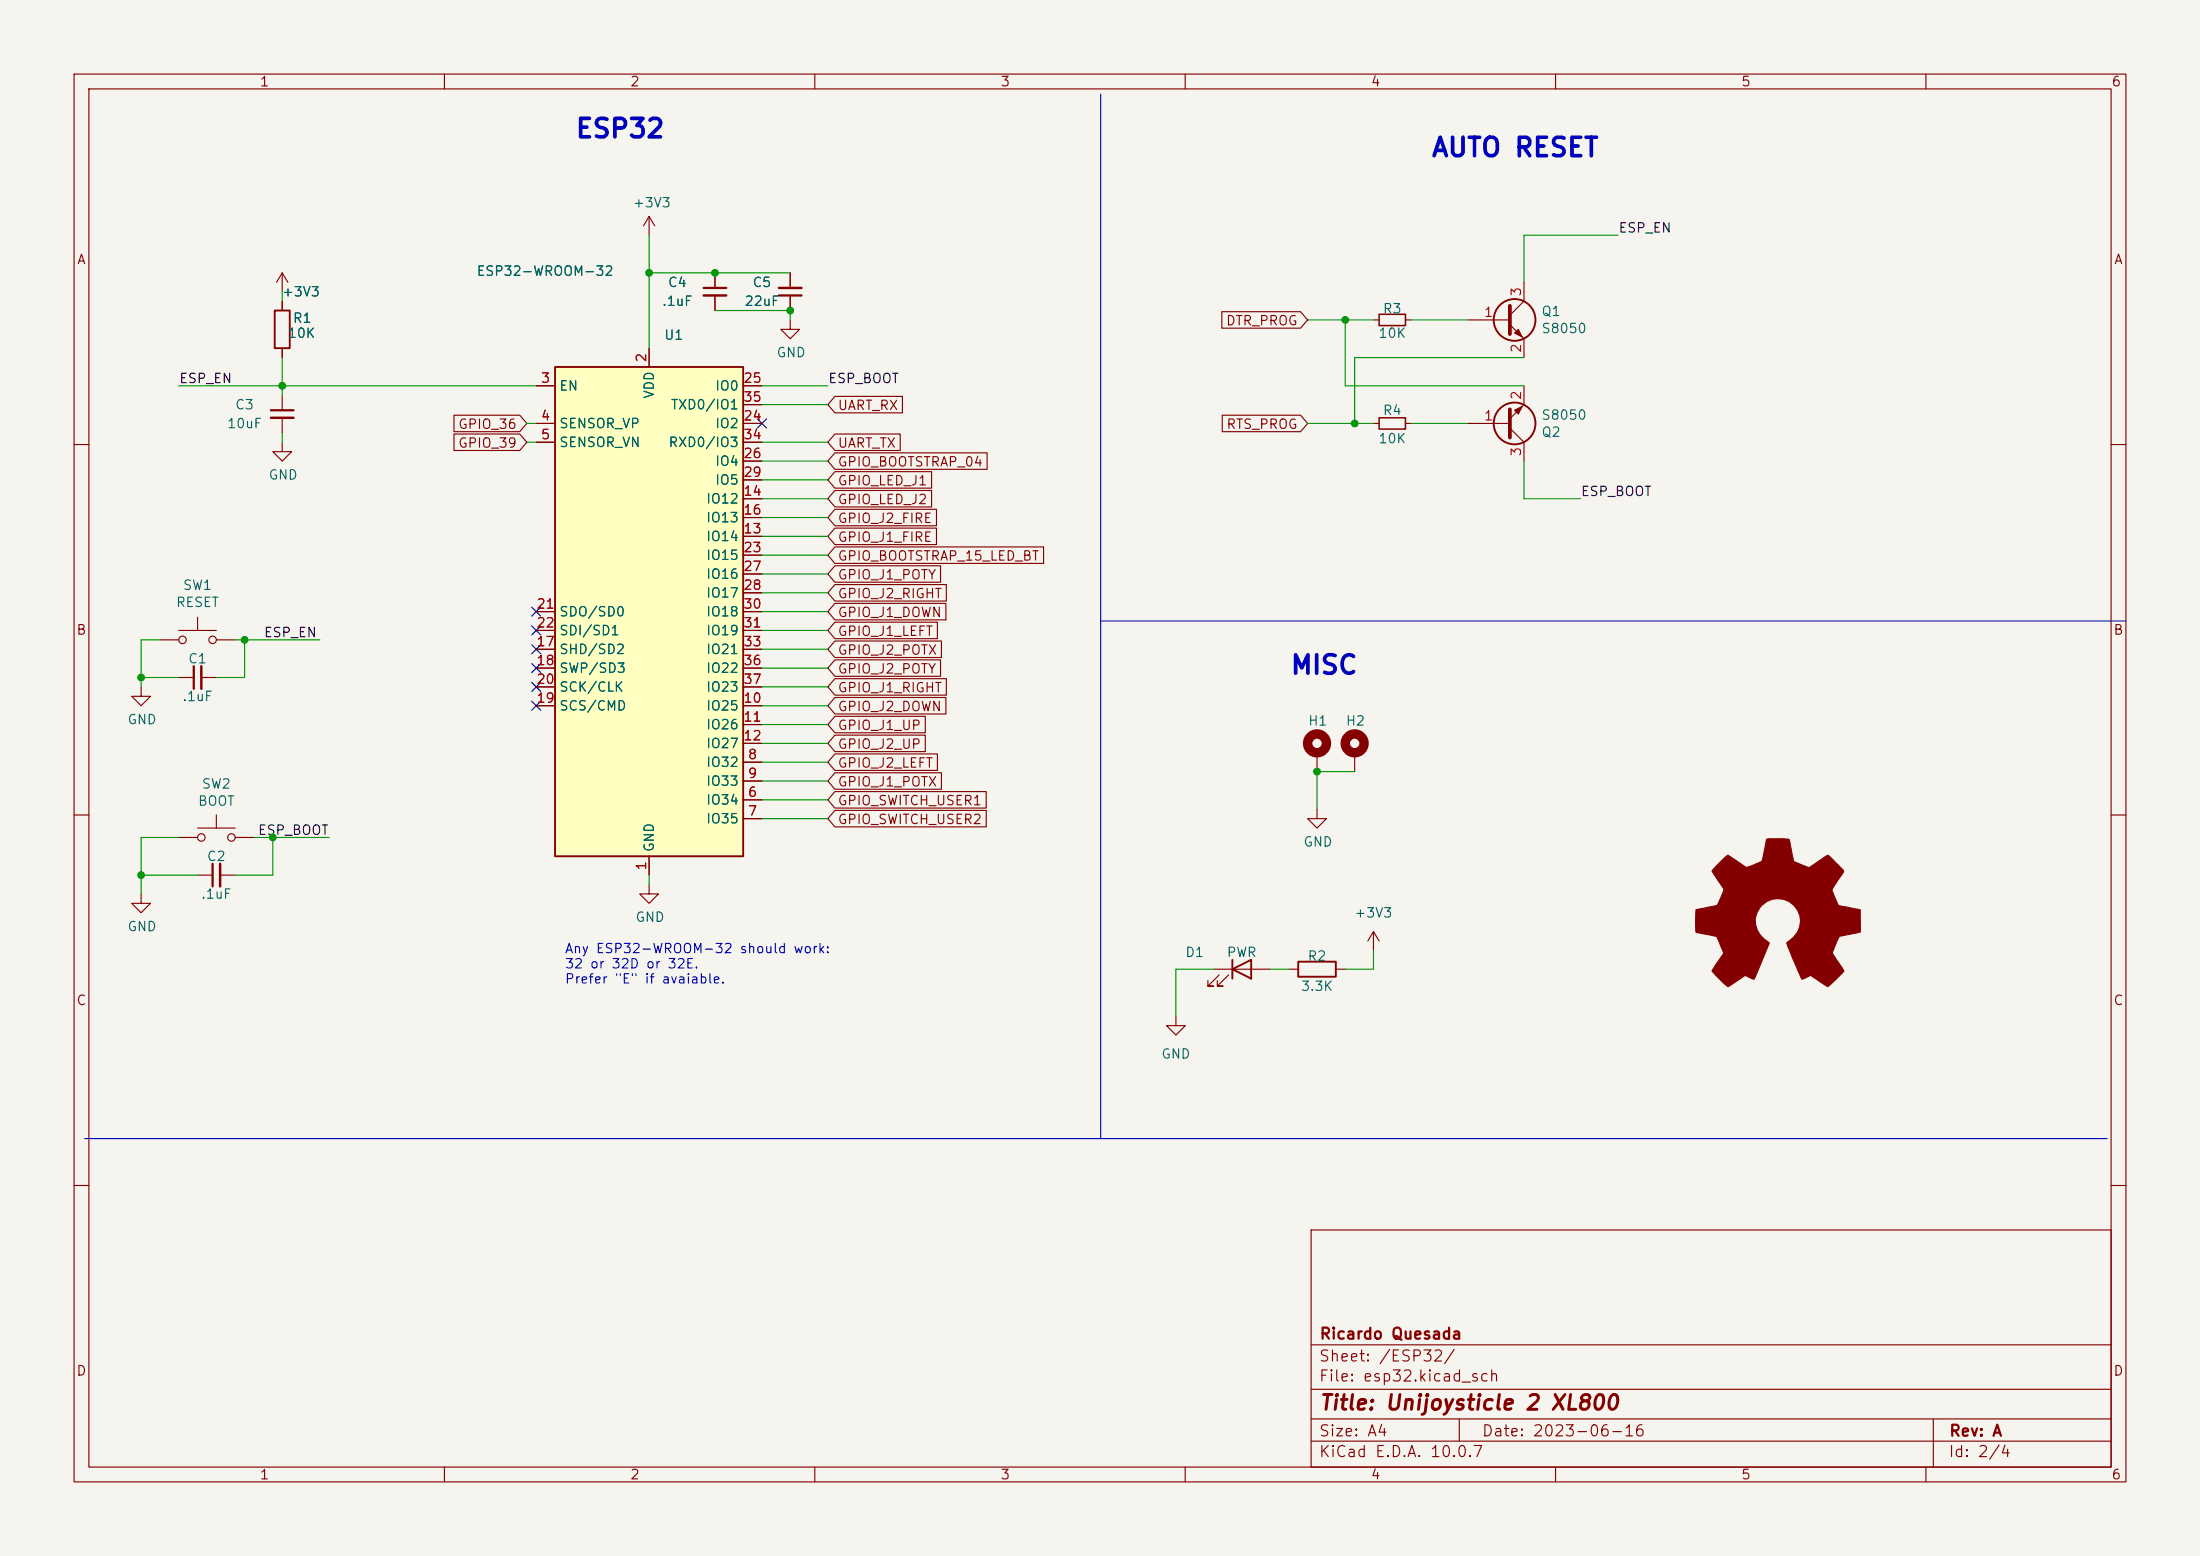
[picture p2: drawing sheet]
<svg xmlns="http://www.w3.org/2000/svg" width="297mm" height="210mm" viewBox="0 0 297 210" stroke-linecap="round" stroke-linejoin="round" font-family="sans-serif">
<path d="M0 0h297v210h-297z" fill="#f5f4ef" stroke="#f5f4ef" stroke-width=".14"/>
<g fill="none" stroke="#840000" stroke-width=".15">
<path d="M10 10h277v190h-277zM12 12h273v186h-273zM60 10v2M110 10v2M160 10v2M210 10v2M260 10v2M38.1 36.8l-.8 1.3M38.1 36.8l.8 1.3M38.1 36.8v2.6M38.1 59.7v1.3h1.3l-1.3 1.2-1.3-1.2h1.3M10 60h2"/>
<path d="M285 60h2M10 110h2M177.8 101.6v2.5M182.9 101.6v2.5M285 110h2M158.7 137.2v1.2h1.3l-1.3 1.3-1.2-1.3h1.2M10 160h2M177 166h108v32h-108zM285 160h2M60 198v2M110 198v2M160 198v2"/>
<path d="M177 194.5h108M177 191.5h108M177 187.5h108M177 181.5h108M197 191.5v3M210 198v2M260 198v2M261 191.5v6.5"/>
</g>
<g fill="none" stroke="#840000" stroke-width="1.3">
<circle cx="177.8" cy="100.3" r="1.27"/>
<circle cx="182.9" cy="100.3" r="1.27"/>
</g>
<path d="M74.9 49.5h25.4v66.1h-25.4z" fill="#ffffc2"/>
<g fill="none" stroke="#840000" stroke-width=".25">
<path d="M37.1 41.9h2v5.1h-2zM74.9 49.5h25.4v66.1h-25.4zM166.4 130.8l2.5-1.3v2.6zM166.4 129.5v2.6M175.3 129.8h5v2h-5z"/>
<circle cx="204.5" cy="43.2" r="2.82"/>
<circle cx="204.5" cy="57.1" r="2.82"/>
</g>
<g fill="none" stroke="#840000" stroke-width=".15">
<path d="M87.6 29.2v2.6M87.6 29.2l-.7 1.3M87.6 29.2l.8 1.3M96.5 36.8v2.1M96.5 39.9v2M106.7 36.8v2.1M106.7 39.9v2M205.7 38.1v2.5l-1.9 1.9M38.1 40.6v1.3M38.1 47v1.3M38.1 53.3v2.1M38.1 56.4v2"/>
<path d="M61.3 58.6h8.9l.9 1.1-.9 1.1h-8.9zM61.3 56h8.9l.9 1.2-.9 1.1h-8.9zM72.4 52.1h2.5M72.4 57.2h2.5M72.4 59.7h2.5M87.6 47v2.5M100.3 52.1h2.6M100.3 57.2h2.6M100.3 59.7h2.6M100.3 54.6h2.6M106.7 43.2v1.3h1.2l-1.2 1.2-1.3-1.2h1.3M112.7 58.6h8.8v2.2h-8.8l-.9-1.1z"/>
<path d="M112.7 53.5h9.1v2.2h-9.1l-.9-1.1zM164.9 42.1h10.7l.9 1.1-.9 1.1h-10.7zM165 56h10.6l.9 1.2-.9 1.1h-10.6zM185.4 57.2h.8M185.4 43.2h.8M189.7 57.2h.8M189.7 43.2h.8M198.1 57.2h5.7M198.1 43.2h5.7M203.8 43.8l1.9 1.9v2.6M203.8 57.8l1.9 1.9v2.5M205.7 52.1v2.5l-1.9 1.9"/>
<path d="M100.3 72.4h2.6M100.3 67.3h2.6M100.3 69.9h2.6M100.3 74.9h2.6M100.3 62.2h2.6M100.3 77.5h2.6M100.3 64.8h2.6M112.7 66.2h13.1v2.2h-13.1l-.9-1.1zM112.7 73.8h28.2v2.2h-28.2l-.9-1.1zM112.7 78.9h15.1v2.2h-15.1l-.9-1.1zM112.7 68.7h13.7v2.3h-13.7l-.9-1.1zM112.7 76.4h14.3v2.2h-14.3l-.9-1.1z"/>
<path d="M112.7 71.3h13.7v2.2h-13.7l-.9-1.1zM112.7 61.1h20.6v2.2h-20.6l-.9-1.1zM112.7 63.7h13.1v2.2h-13.1l-.9-1.1zM19 92.7v1.3h1.3l-1.3 1.3-1.2-1.3h1.2M21.6 86.4h2.5M24.1 85.1h5.1M24.1 91.4h2.1M26.7 83.3v1.8M27.2 91.4h2M29.2 86.4h2.5M72.4 95.3h2.5M72.4 87.6h2.5"/>
<path d="M72.4 90.2h2.5M72.4 92.7h2.5M72.4 82.6h2.5M72.4 85.1h2.5M100.3 95.3h2.6M100.3 97.8h2.6M100.3 87.6h2.6M100.3 90.2h2.6M100.3 92.7h2.6M100.3 82.6h2.6M100.3 85.1h2.6M100.3 80h2.6"/>
<path d="M112.7 84h13.8v2.2h-13.8l-.9-1.1zM112.7 86.5h14.4v2.2h-14.4l-.9-1.1zM112.7 89.1h14.3v2.2h-14.3l-.9-1.1zM112.7 96.7h12.2v2.2h-12.2l-.9-1.1zM112.7 94.1h15v2.3h-15l-.9-1.1zM112.7 99.2h12.2v2.2h-12.2l-.9-1.1zM112.7 81.4h15v2.3h-15l-.9-1.1zM112.7 91.6h15.1v2.2h-15.1l-.9-1.1zM24.1 113h2.6M26.7 118.1h2M26.7 111.8h5M29.2 110v1.8"/>
<path d="M29.7 118.1h2M31.7 113h2.6M87.6 119.4v1.3h1.3l-1.3 1.2-1.2-1.2h1.2M87.6 115.6v2.5M100.3 108h2.6M100.3 110.5h2.6M100.3 102.9h2.6M100.3 105.4h2.6M100.3 100.3h2.6M112.7 106.8h20.4v2.3h-20.4l-.9-1.1zM112.7 101.8h13.8v2.2h-13.8l-.9-1.1zM112.7 104.3h14.4v2.2h-14.4l-.9-1.1z"/>
<path d="M112.7 109.4h20.4v2.2h-20.4l-.9-1.1zM177.8 109.2v1.3h1.3l-1.3 1.3-1.3-1.3h1.3M19 120.7v1.2h1.3l-1.3 1.3-1.2-1.3h1.2M163.8 130.8h7.6M164.6 131.6l-1.5 1.5h.7h-.7v-.8M165.9 131.6l-1.6 1.5h.8h-.8v-.8M174 130.8h1.3M180.3 130.8h1.3M185.4 125.7l-.7 1.3M185.4 125.7l.8 1.3M185.4 125.7v2.6"/>
<circle cx="24.6" cy="86.4" r=".51"/>
<circle cx="28.7" cy="86.4" r=".51"/>
<circle cx="27.2" cy="113" r=".51"/>
<circle cx="31.2" cy="113" r=".51"/>
</g>
<g fill="#840000" stroke="#840000" stroke-width=".15">
<path d="M231.8 116.8l1.5-1.4 2.4 1.6a4.7 4.7 0 0 0 2.2-.8l.6-2.9h2.9h.1l.1 .1 .6 2.9 2 .8 2.6-1.7 2.1 2.1v.2l-1.4 2-.2 .5 .9 2 2.9 .6 .1 3-2.9 .6-.9 2.3 1.5 2.3-1.8 1.9-.3 .3-2.3-1.5a.63 .63 0 0 0-.7 .2l-.6 .2-1.2-2.8-.8-2a3.2 3.2 0 0 0 1-5.1 3.1 3.1 0 0 0-4.7 .4 3.1 3.1 0 0 0 1.2 4.6l.2 .1-2.1 4.9-1.2-.6-2.3 1.6-1.6-1.5-.6-.7 1.6-2.3-.9-2.3-2.8-.6-.1-.9 .1-2.1 2.8-.6 .7-1.4a.88 .88 0 0 0 .2-.9l-1.6-2.3z"/>
<path d="M205 44.5l.5 1-1-.5z"/>
<path d="M204.5 55.4l1-.5-.5 1z"/>
</g>
<path d="M95 38.9h3M105.2 39.9h3M36.6 55.4h3M26.2 89.9v3.1M28.7 116.6v3" fill="none" stroke="#840000" stroke-width=".3"/>
<path d="M95 39.9h3M105.2 38.9h3M36.6 56.4h3M27.2 89.9v3.1M29.7 116.6v3" fill="none" stroke="#840000" stroke-width=".33"/>
<path d="M186.2 42.4h3.5v1.5h-3.5zM186.2 56.4h3.5v1.5h-3.5z" fill="none" stroke="#840000" stroke-width=".2"/>
<path d="M203.8 41.3v3.8M203.8 55.2v3.9" fill="none" stroke="#840000" stroke-width=".51"/>
<path d="M148.6 12.7v141M148.6 83.8h138.4M11.4 153.7h273.1" fill="none" stroke="#0000c2" stroke-width=".15"/>
<g fill="none" stroke="#009600" stroke-width=".15">
<path d="M38.1 39.4v1.2M87.6 36.8h19.1M87.6 31.8v15.2M218.4 31.8h-12.7v6.3M24.1 52.1h48.3M38.1 48.3v5M38.1 58.4v1.3M71.1 57.2h1.3M71.1 59.7h1.3M96.5 41.9h10.2v1.3M102.9 52.1h8.9M102.9 59.7h8.9"/>
<path d="M102.9 54.6h8.9M176.5 57.2h8.9M176.5 43.2h8.9M181.6 43.2v8.9h24.1M190.5 57.2h7.6M190.5 43.2h7.6M205.7 48.3h-22.8v8.9M102.9 64.8h8.9M102.9 67.3h8.9M102.9 77.5h8.9M102.9 74.9h8.9M102.9 62.2h8.9"/>
<path d="M102.9 72.4h8.9M102.9 69.9h8.9M205.7 62.2v5.1h7.7M19 91.4h5.1M21.6 86.4h-2.6v6.3M31.7 86.4h11.5M33 86.4v5h-3.8M102.9 92.7h8.9M102.9 90.2h8.9M102.9 80h8.9M102.9 85.1h8.9M102.9 87.6h8.9"/>
<path d="M102.9 97.8h8.9M102.9 82.6h8.9M102.9 95.3h8.9M19 118.1h7.7M24.1 113h-5.1v7.7M34.3 113h10.1M36.8 113v5.1h-5.1M87.6 118.1v1.3M102.9 105.4h8.9M102.9 102.9h8.9M102.9 108h8.9M102.9 110.5h8.9"/>
<path d="M102.9 100.3h8.9M182.9 104.1h-5.1v5.1M163.8 130.8h-5.1v6.4M171.4 130.8h2.6M185.4 128.3v2.5h-3.8"/>
</g>
<g fill="none" stroke="#000084" stroke-width=".15">
<path d="M102.3 56.5l1.2 1.3M103.5 56.5l-1.2 1.3M71.8 92.1l1.2 1.2M71.8 84.5l1.2 1.2M71.8 81.9l1.2 1.3M71.8 87l1.2 1.2M71.8 94.6l1.2 1.3M71.8 89.6l1.2 1.2M73 92.1l-1.2 1.2M73 87l-1.2 1.2M73 84.5l-1.2 1.2M73 81.9l-1.2 1.3"/>
<path d="M73 94.6l-1.2 1.3M73 89.6l-1.2 1.2"/>
</g>
<g fill="#009600" stroke="#009600" stroke-width=".14">
<circle cx="36.8" cy="113" r=".46"/>
<circle cx="19" cy="118.1" r=".46"/>
<circle cx="96.5" cy="36.8" r=".46"/>
<circle cx="33" cy="86.4" r=".46"/>
<circle cx="19" cy="91.4" r=".46"/>
<circle cx="38.1" cy="52.1" r=".46"/>
<circle cx="87.6" cy="36.8" r=".46"/>
<circle cx="106.7" cy="41.9" r=".46"/>
<circle cx="182.9" cy="57.2" r=".46"/>
<circle cx="177.8" cy="104.1" r=".46"/>
<circle cx="181.6" cy="43.2" r=".46"/>
</g>
<g font-size="2.5" fill="#0000c2">
<text x="77.5" y="19.2">ESP32</text>
<text x="193.1" y="21.8">AUTO RESET</text>
<text x="174.1" y="91.6">MISC</text>
</g>
<text font-size="2" fill="#840000" x="178" y="190.8">Title: Unijoysticle 2 XL800</text>
<g font-size="1.5" fill="#840000">
<text x="178" y="184.1">Sheet: /ESP32/</text>
<text x="178" y="181.1">Ricardo Quesada</text>
<text x="178" y="186.8">File: esp32.kicad_sch</text>
<text x="178" y="197">KiCad E.D.A. 10.0.7</text>
<text x="178" y="194.2">Size: A4</text>
<text x="200" y="194.2">Date: 2023-06-16</text>
<text x="263" y="197">Id: 2/4</text>
<text x="263" y="194.2">Rev: A</text>
</g>
<g font-size="1.3" fill="#840000">
<text x="35" y="12">1</text>
<text x="85" y="12">2</text>
<text x="135" y="12">3</text>
<text x="185" y="12">4</text>
<text x="235" y="12">5</text>
<text x="285" y="12">6</text>
<text x="10.3" y="36">A</text>
<text x="285.3" y="36">A</text>
<text x="165.4" y="44.2">DTR_PROG</text>
<text x="61.8" y="58.2">GPIO_36</text>
<text x="113" y="55.7">UART_RX</text>
<text x="165.5" y="58.2">RTS_PROG</text>
<text x="61.8" y="60.7">GPIO_39</text>
<text x="113" y="60.7">UART_TX</text>
<text x="113" y="63.3">GPIO_BOOTSTRAP_04</text>
<text x="113" y="65.8">GPIO_LED_J1</text>
<text x="113" y="68.4">GPIO_LED_J2</text>
<text x="113" y="70.9">GPIO_J2_FIRE</text>
<text x="113" y="76">GPIO_BOOTSTRAP_15_LED_BT</text>
<text x="113" y="73.4">GPIO_J1_FIRE</text>
<text x="113" y="81.1">GPIO_J2_RIGHT</text>
<text x="113" y="78.5">GPIO_J1_POTY</text>
<text x="113" y="83.6">GPIO_J1_DOWN</text>
<text x="10.2" y="86">B</text>
<text x="113" y="86.1">GPIO_J1_LEFT</text>
<text x="113" y="88.7">GPIO_J2_POTX</text>
<text x="285.2" y="86">B</text>
<text x="113" y="91.2">GPIO_J2_POTY</text>
<text x="113" y="93.8">GPIO_J1_RIGHT</text>
<text x="113" y="98.8">GPIO_J1_UP</text>
<text x="113" y="96.3">GPIO_J2_DOWN</text>
<text x="113" y="101.4">GPIO_J2_UP</text>
<text x="113" y="103.9">GPIO_J2_LEFT</text>
<text x="113" y="106.5">GPIO_J1_POTX</text>
<text x="113" y="109">GPIO_SWITCH_USER1</text>
<text x="113" y="111.5">GPIO_SWITCH_USER2</text>
<text x="10.2" y="136">C</text>
<text x="285.2" y="136">C</text>
<text x="10.2" y="186">D</text>
<text x="285.2" y="186">D</text>
<text x="35" y="200">1</text>
<text x="85" y="200">2</text>
<text x="135" y="200">3</text>
<text x="185" y="200">4</text>
<text x="235" y="200">5</text>
<text x="285" y="200">6</text>
</g>
<g font-size="1.3" fill="#006464">
<text x="85.3" y="28.3">+3V3</text>
<text x="38" y="40.3">+3V3</text>
<text x="64.2" y="37.5">ESP32-WROOM-32</text>
<text x="89.3" y="41.6">.1uF</text>
<text x="90.1" y="39.1">C4</text>
<text x="100.4" y="41.6">22uF</text>
<text x="101.5" y="39.1">C5</text>
<text x="38.7" y="45.9">10K</text>
<text x="39.4" y="43.9">R1</text>
<text x="89.6" y="46.2">U1</text>
<text x="186" y="45.9">10K</text>
<text x="186.6" y="42.6">R3</text>
<text x="208" y="43">Q1</text>
<text x="208" y="45.3">S8050</text>
<text x="75.4" y="53">EN</text>
<text x="88.6" y="53.9" transform="rotate(-90 88.6 53.9)">VDD</text>
<text x="96.5" y="53">IO0</text>
<text x="104.7" y="48.5">GND</text>
<text x="30.6" y="58.1">10uF</text>
<text x="31.7" y="55.6">C3</text>
<text x="75.4" y="58.1">SENSOR_VP</text>
<text x="90.5" y="55.6">TXD0/IO1</text>
<text x="96.5" y="58.1">IO2</text>
<text x="186.6" y="56.3">R4</text>
<text x="208" y="59.3">Q2</text>
<text x="208" y="57">S8050</text>
<text x="36.2" y="65">GND</text>
<text x="75.4" y="60.7">SENSOR_VN</text>
<text x="90.2" y="60.7">RXD0/IO3</text>
<text x="96.5" y="63.2">IO4</text>
<text x="96.5" y="65.7">IO5</text>
<text x="186" y="60.1">10K</text>
<text x="95.2" y="68.3">IO12</text>
<text x="95.2" y="70.8">IO13</text>
<text x="95.2" y="73.4">IO14</text>
<text x="95.2" y="75.9">IO15</text>
<text x="23.7" y="82.2">RESET</text>
<text x="24.6" y="79.9">SW1</text>
<text x="75.4" y="83.5">SDO/SD0</text>
<text x="95.2" y="78.4">IO16</text>
<text x="95.2" y="81">IO17</text>
<text x="95.2" y="83.5">IO18</text>
<text x="25.3" y="89.9">C1</text>
<text x="75.4" y="88.6">SHD/SD2</text>
<text x="75.4" y="86.1">SDI/SD1</text>
<text x="95.2" y="86.1">IO19</text>
<text x="95.2" y="88.6">IO21</text>
<text x="24.5" y="94.9">.1uF</text>
<text x="75.4" y="91.1">SWP/SD3</text>
<text x="75.4" y="93.7">SCK/CLK</text>
<text x="95.2" y="91.1">IO22</text>
<text x="95.2" y="93.7">IO23</text>
<text x="17.1" y="98.1">GND</text>
<text x="75.4" y="96.2">SCS/CMD</text>
<text x="95.2" y="96.2">IO25</text>
<text x="95.2" y="98.8">IO26</text>
<text x="95.2" y="101.3">IO27</text>
<text x="176.5" y="98.2">H1</text>
<text x="181.6" y="98.2">H2</text>
<text x="27.1" y="106.8">SW2</text>
<text x="95.2" y="103.8">IO32</text>
<text x="95.2" y="106.4">IO33</text>
<text x="26.6" y="109.1">BOOT</text>
<text x="95.2" y="108.9">IO34</text>
<text x="95.2" y="111.5">IO35</text>
<text x="27.8" y="116.5">C2</text>
<text x="88.6" y="115.1" transform="rotate(-90 88.6 115.1)">GND</text>
<text x="175.9" y="114.6">GND</text>
<text x="27.1" y="121.6">.1uF</text>
<text x="85.7" y="124.7">GND</text>
<text x="182.8" y="124.2">+3V3</text>
<text x="17.1" y="126">GND</text>
<text x="159.9" y="129.5">D1</text>
<text x="165.5" y="129.5">PWR</text>
<text x="176.4" y="130">R2</text>
<text x="175.5" y="134.1">3.3K</text>
<text x="156.7" y="143.2">GND</text>
</g>
<g font-size="1.3" fill="#0f0f0f">
<text x="218.4" y="31.7">ESP_EN</text>
<text x="24.1" y="52">ESP_EN</text>
<text x="111.7" y="52">ESP_BOOT</text>
<text x="213.3" y="67.3">ESP_BOOT</text>
<text x="35.5" y="86.3">ESP_EN</text>
<text x="34.7" y="113">ESP_BOOT</text>
</g>
<g font-size="1.3" fill="#a90000">
<text x="205.7" y="40.1" transform="rotate(-90 205.7 40.1)">3</text>
<text x="200.2" y="43.1">1</text>
<text x="205.7" y="47.7" transform="rotate(-90 205.7 47.7)">2</text>
<text x="72.9" y="52">3</text>
<text x="87.5" y="49" transform="rotate(-90 87.5 49)">2</text>
<text x="100.3" y="52">25</text>
<text x="72.9" y="57.1">4</text>
<text x="72.9" y="59.6">5</text>
<text x="100.3" y="57.1">24</text>
<text x="100.3" y="59.6">34</text>
<text x="100.3" y="54.5">35</text>
<text x="200.2" y="57.1">1</text>
<text x="205.7" y="54.1" transform="rotate(-90 205.7 54.1)">2</text>
<text x="100.3" y="62.1">26</text>
<text x="100.3" y="64.7">29</text>
<text x="205.7" y="61.7" transform="rotate(-90 205.7 61.7)">3</text>
<text x="100.3" y="67.2">14</text>
<text x="100.3" y="69.8">16</text>
<text x="100.3" y="72.3">13</text>
<text x="100.3" y="74.8">23</text>
<text x="100.3" y="77.4">27</text>
<text x="72.3" y="82.5">21</text>
<text x="100.3" y="79.9">28</text>
<text x="100.3" y="82.5">30</text>
<text x="72.3" y="87.5">17</text>
<text x="72.3" y="85">22</text>
<text x="100.3" y="85">31</text>
<text x="100.3" y="87.5">33</text>
<text x="72.3" y="90.1">18</text>
<text x="72.3" y="95.2">19</text>
<text x="72.3" y="92.6">20</text>
<text x="100.3" y="95.2">10</text>
<text x="100.3" y="90.1">36</text>
<text x="100.3" y="92.6">37</text>
<text x="100.3" y="97.7">11</text>
<text x="100.3" y="100.2">12</text>
<text x="100.9" y="107.9">6</text>
<text x="100.9" y="102.8">8</text>
<text x="100.9" y="105.3">9</text>
<text x="100.9" y="110.4">7</text>
<text x="87.5" y="117.6" transform="rotate(-90 87.5 117.6)">1</text>
</g>
<g font-size="1.3" fill="#0000c2">
<text x="76.2" y="129">Any ESP32-WROOM-32 should work:</text>
<text x="76.2" y="131">32 or 32D or 32E.</text>
<text x="76.2" y="133.1">Prefer &quot;E&quot; if avaiable.</text>
</g>
</svg>
